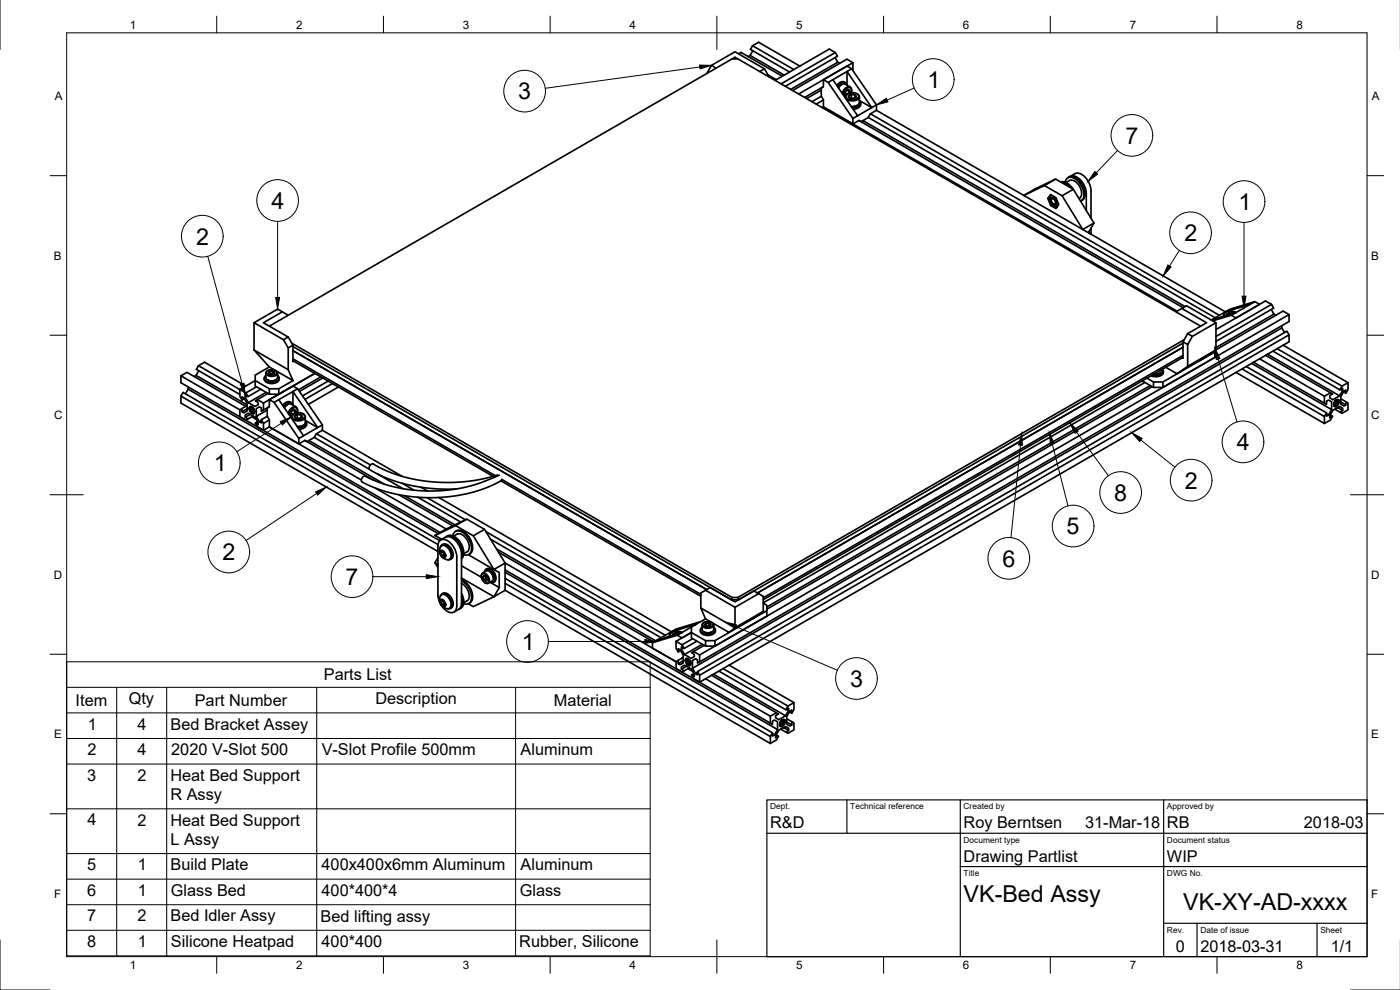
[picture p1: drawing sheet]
<svg xmlns="http://www.w3.org/2000/svg" width="420mm" height="297mm" viewBox="0 0 420 297" stroke-linecap="round" stroke-linejoin="round" font-family="sans-serif">
<!-- layer: Visible -->
<g fill="none" stroke="#000" stroke-width=".5">
<path d="M213.5 19.6l7.1-4.1 8.8 5.1-1.4 .9M219.7 17.7l.9-.5v.5M220.6 17.2l139.7 80.7M221.4 17.7h-1.7l-138.9 80.2M221.6 16.2l.8-.5 12.4 7.2M225.1 16.6l10.3 5.9M225.1 16.6l-.6 .4M225.9 13.7l1.8-1 12.3 7.1M225.9 13.7l12.3 7.2M225.9 13.7l-.7 1.1 11.8 6.8M225.9 15.2l-.8 1.4M250.6 17.3l.8 1.4"/>
<path d="M250.7 15.8l-1.8-1.1-16.3 9.4M250.7 15.8l.6 1.1-15.6 9M250.7 15.8l-16.3 9.4M251.4 18.7l.6 .3M251.4 18.7l-14.1 8.1M256 18.8l-.2 2.2M256 18.8l-16.3 9.4M256 18.8l-1.8-1-16.3 9.4M214.9 20.4l-1.4-.8-1.4 2.5M229.4 20.6l1.4 2.5M230.5 22.5l2.5 1.4M246.5 27l-4.4 2.6"/>
<path d="M246.5 28.9l-2.8 1.6M246.8 26.2h.1M247.1 32.1l8.9 5.1 1.8-1.1 .6 .4 2.2-1.2 .6-1.1 1.8-1.1M247.1 23.9l1.4 .8M247.1 32.1l-.3 .2M247.1 30l-2.1 1.2M247.1 26l-5.6 3.2M247.1 32.1l106.2 61.3M248.5 24.7l1.4-.8 7.5 10.8-1.4 .9zM249.9 23.9l4.3-2.4v4a1.35 1.35 0 0 0-1.3-.8 1.35 1.35 0 0 0-1.2 .9l-.3 .4M252.6 25.3l-1 1M253.4 28.5l.3 .4"/>
<path d="M253.4 28.5l.3 .8M253.6 28l.5 .3M253.7 24.8a1.71 1.71 0 0 0-2.6 .8M253.8 27.5l-.3 .5M254.1 28.4a2.52 2.52 0 0 1 3.6 .3 1.71 1.71 0 0 1-2.4 1.2 1.1 1.1 0 0 1-1.1-.3 1.1 1.1 0 0 1-.1-1.2zM254.2 27.1l.4-.1 .4 .5M254.2 21.5l1.4-.9 7.4 10.9-1.4 .8zM254.2 27.1l.8 .4M254.4 28.1a1.03 1.03 0 0 0-.7 1.1 1.03 1.03 0 0 0 1 .9l1.6 .1a1.15 1.15 0 0 0 1.4-.6 1.15 1.15 0 0 0-.4-1.4l-.2-.1M254.7 28.7l.3 .6M255 27.5l-.2 .4M255 27.5v.4"/>
<path d="M255 27.5a.7 .7 0 0 0-.7-.5 .7 .7 0 0 0-.6 .7l-.3 .8M255.1 26.1l-1.7-1-1.1 .5-.7 .7M255.4 29.5h.6M255.5 28.2l-.8 .5M255.5 28.2l1.1 .2 .3 .6-.4 .4M255.5 28.2v1.3M255.5 28.2l1.1 .2M255.5 27.8a1.02 1.02 0 0 0-.4-1.5 1.02 1.02 0 0 0-1.4 .6l-.8 1.4M255.6 27.2a1.05 1.05 0 0 0-.7-1.2 1.05 1.05 0 0 0-1.3 .6l-.9 1.4M255.6 20.6l-1.4-.8-7.1 4.1v2.1l-.6 .4v2.5l.6 1.1v2.1M255.7 32.4a2.04 2.04 0 0 0 2.6-1.7l-.4-.5 3.7 2.1-4.2 2.4M256 35.6v1.6"/>
<path d="M256.6 28.4v.9M256.6 28.4a.7 .7 0 0 1 .1 .9 .7 .7 0 0 1-.9 .2l-.8-.2M257.3 31.6l-1.8 .4M257.8 36.1l97.3 56.2M257.9 29.1v1.6a2.03 2.03 0 0 1-2.4 1.3M257.9 36.2h.1M258.3 30.9a1.81 1.81 0 0 1-2.2 1.9M259 36.2l96.6 55.8M260.6 35.2l104.1 60.1M261.2 34.1l104.8 60.5M263 33.1l104.8 60.5M263 31.5v1.6"/>
<path d="M307.3 58.6l3.3-1.9 6.2-3 5.3 3.1 6.2 10.1-3.3 2-6.2-10.2-5.3-3zM314.5 59.5l.8 2.1 .5-.2M315 59.2l-.5 .3 .8-1.1 1.6 .9 .8 2.1-.8 1.2-1.6-1M315.1 59.1v.2M315.4 58.6l-.4 .9 .4 1.3 .9 1 1 .2M315.6 59.2a1.53 1.53 0 0 1 1.3 2.3 1.53 1.53 0 0 1-1.3-2.3zM315.6 59.2l-.2 .5 .1 .7M315.7 59.6a1.1 1.1 0 0 1 .9 1.7 1.1 1.1 0 0 1-.9-1.7zM316.1 59.4l.7 .5M316.5 59.6l.1 .1M316.8 53.7l-3.3 2M318.3 54.6a3.4 3.4 0 0 1 3.7 2.2"/>
<path d="M318.5 54.7l1.3 .4 1.4 1.2M319.7 54.6a1.71 1.71 0 0 1 1.2-1.4 1.71 1.71 0 0 1 1.8 .5 5.5 5.5 0 0 1 2.3 6.1l-.7 .6M319.9 54.7a2.49 2.49 0 0 1 4.1 1.2 2.46 2.46 0 0 1-.2 3.7M320.5 53.3a2.85 2.85 0 0 1 3.9 1.5 4.5 4.5 0 0 1 .8 5l-.7 .5M321 53a3.2 3.2 0 0 1 4 1.9l1 2.5v5.8M321.2 52.9a3 3 0 0 1 4.9 .8l.7 1.1 .6 1.8v8.9M322.1 56.8l-3.3 1.9M326.5 54.3l.2 .3M315.5 60.1l.1-.5 .3-.3 1 .7 .3 1.2-.4 .3-.4-.1M315.9 61l.5 .5h.6M316.3 61.3l.1 .1M316.7 61.3h.1"/>
<path d="M316.9 60.7v.6l-.5 .1M316.9 60.7l-.2 .6M316.9 60.7l-.2 .6-.6-.1M317 62.1h.2M326.9 69.4l.1 .6M327.4 68.4v1.9M328.3 66.9l-1.6 3M76.2 96.8v8.2M84.7 93.6l-5.6 3.2 7.4 4.3-1.4 .8-8.9-5.1 7.1-4.1 2.8 1.7v.4M354.7 92.5l-1.4 .9v.4M364.9 96.8v8.2M367.2 94.6v.3"/>
<path d="M367.8 93.6l1.4-.9 7.4-2.2-1.4 .8zM368 93.7l-.2-.1-4.3 2.4 7.4-2.2-1.4 .8-5.5 1.7M368 93.7h-.2a.94 .94 0 0 0-.5 1.2M369.1 93.8v.5M369.1 93.8l-.7 .3-.2 .5M369.1 93.8l1.1 .2M370.2 94h.1M370.2 94l-1.1-.2-.9 .5 .1 .3M370.7 93.7h.2M370.9 93.8a2.58 2.58 0 0 0-3.4 .4v.6M375.2 91.3l-4.3 2.4M376.6 90.5l1.4 .8-7.1 4.1-1.4-.8"/>
<path d="M381.5 92.9l.8 1.4M381.6 91.3l-1.8-1-14.9 8.6M381.6 91.3l.6 1.1-17.3 10M381.6 91.3l-16.7 9.7M382.3 94.3l.6 .3M382.3 94.3l-17.4 10M384.7 97.7v.7M385.5 99.8l-.8-1.4-176.9 102.1v-2.3l1-.6 .5 .4v1l177.6-102.5v-2.1l-176.9 102.1-1.8-1M386.9 94.4l-1.8-1.1-20.2 11.7M54.3 112.8l1.8-1.1 17.7 10.2M54.3 118.9l.6-1.1 77.1 44.4M54.3 112.8l17.7 10.2"/>
<path d="M54.3 112.8v2l77.8 45M54.3 118.9v2l77.1 44.6M54.3 118.9l77.2 44.5M56.5 116.8l-.8 1.4M56.5 116.1v.7M56.5 116.8l75 43.3M58.8 112.6l15.4 8.9M58.8 112.6l-.5 .4M59.6 109.7l1.8-1 12.4 7.1M59.6 109.7l12.4 7.2M59.6 109.7l-.7 1.1 13.1 7.6M59.7 111.2l-.9 1.4"/>
<path d="M72 116.9v2l.6 1.1 .7-.4M72 116.9l1.8 1M73.6 119.2l.9 1.6M73.8 117.9l.6 1.1M76.2 105l4.6 5.1-4.2 2.5v3.2l4.2 2.5v-1.7l-4.2-2.4-4.6 2.7M76.2 105l10.3 5.9 1.4 3.3M77 116.1l-3.2 1.8M77.3 119.9l-.7 .4 .9 .5v.6l-1 .6-2-1.2M77.3 119.9l1.8 1M78.3 116.8l-3.9 2.2-.8-.5v.7l.6-.4M79.3 113.4a2.02 2.02 0 0 0 2.8 1.6l.6-.1a1.36 1.36 0 0 0 1.1-1.5M79.8 111.9v1.4a2.02 2.02 0 0 0 3.5 0v-1.4"/>
<path d="M79.8 112.6a1.08 1.08 0 0 0-.4 1.2 1.08 1.08 0 0 0 1.1 .8 2.44 2.44 0 0 0 3.3-1.3l-.5-.7M79.9 117.7l-5.4 3.1M80.1 111.4a2.05 2.05 0 0 1 3 .2 1.76 1.76 0 0 1-3 .6zM80.3 114l1.5 .3 1-.3M80.4 111.1l-.1 .1a.76 .76 0 0 0-.5 .7 .76 .76 0 0 0 .5 .7l1.5 .3a1.06 1.06 0 0 0 1.1-.3 1.06 1.06 0 0 0 .2-1.1l-.4-.4M80.4 118.1l-3.1 1.8M80.7 111.9l.2-.5 .9-.1 .6 .4-.2 .4M80.7 111.9l.6 .4 .9-.2M80.8 118.3h2.9l10.8-6.3-15.4 8.9M80.8 116.6h2.9v1.7M80.8 110.1l1.6 .9M80.8 119.9l1.5 .8"/>
<path d="M80.9 111.4l.1 .8-.3-.3M80.9 111.4l-.2 .5M81.8 111.3v.9M81.8 111.3l-.9 .1M81.8 111.3l.6 .4-.2 .4M81.8 112.3h-.4M83 111.3l4.9 2.9M83.7 119.9l4.2-2.4v4a1.35 1.35 0 0 0-1.3-.8 1.35 1.35 0 0 0-1.2 .9l-.3 .4M85.1 101.9l1.4 2.5 1.4-.8v4.9l.2-.1M86.5 101.1l1.4 2.5M86.5 104.4v6.5M87.6 103l132.1 76.3"/>
<path d="M87.9 117.5l1.4-.9 7.5 10.9-1.5 .8zM87.9 107.7l60.8 35M87.9 105.2l124.2 71.7M87.9 104l131.6 76M87.9 108.2l60.1 34.7M87.9 114.2l-4.2 2.4M89.3 116.6l-1.4-.8-7.1 4.1v2.1l-.6 .4v2.5l.6 1.1M96.3 113.1l-6.8 3.9M96.9 113.4l-7 4M98.5 114.3l-7.7 4.5M99.8 115.1l-8.3 4.7M101.6 116.1l-9.1 5.2"/>
<path d="M343.6 114.7l-114.5 66.2M344.2 113.5l2 1.1M345.2 115.7l-115.1 66.4M345.8 116l-115.7 66.8M346.2 116.2v-1.6h2.8v1.6M348.1 111.9l-.9 .4-.9-.1M348.6 110.9a1.54 1.54 0 0 1-2.2 1.3M348.9 110.8a1.05 1.05 0 0 1-.8 1.7l-1.4 .2-.9-.2M349.1 111.4a1.79 1.79 0 0 1-2.2 1.6l-1.5-.3M349.9 110.2l3.4 2-4.3 2.4M355 106.6l-125.9 72.8M355 104.2l-127.7 73.7"/>
<path d="M355 107.2l-125.9 72.7M355 102.6v4.9l-.2-.2M355.4 101.9l-134 77.4 .2 .7 133.4-77M356.4 100.1l1.5 .8-1.5 2.5-1.4-.8zM356.4 100.1l5.7-3.3-7.4-4.3 1.4-.8 8.8 5.1-7 4.1M356.4 103.4v6.5M364.6 105.2v2.1l-15.6 8.9h-2.8l-3.4-1.9M364.6 105.6l-4.3 2.5 4.6-3.1-8.5 4.9-3.1 2.3 7-4.1M370.9 111.7l26.6 15.4v-2.1M372.7 110.7l24.8 14.3 .6-1.1M374 110l24.1 13.9v1l.6-.4M375.6 109l24 13.9v-2.3l-.9-.6-.6 .4v.9l-.6-.3"/>
<path d="M376.2 108.7l21.3 12.3v-2.1M378 107.7l19.5 11.2M379.8 106.6l20.1 11.6-.8 .5v.7l.9 .5 2-1.1M380.4 106.3l21.6 12.5M382 105.4l20.1 11.6M383.3 104.6l19.4 11.3M385.1 103.6l19.5 11.2v2.1l-.7 1.1M386.9 100.5l-.7-1.1-176.9 102.1v1l-.5-.4 .5-.3M399.3 117.9l-1.8 1M401.1 120l-.2 .8-.6 .6M401.3 119.9l-.2 1-.8 .7 .8-.6 .2-1.1M401.5 120l.1 .5-.2 .6-.6 .6h-.5"/>
<path d="M402.4 116.8l.6 .3v-.6l-.9 .5M402.4 119.6l2.2 1.3v2.1l-1.9 1-.6-.3M402.7 115.9l-.6 1.1M403 117.1l-1 1.7M403.2 117.6l.7 .4v-1l-.6 .3-.9 1.7v2.3l.9 .5 .6-.3M404.6 114.8l-1.9 1.1M72.6 122.6l-.6 .3v2.1l1.8 1.1 2.2-1.3M72.6 120v-.9l.6 .3 1 1.6v2.3l-1 .6-.6-.3 1.6-.9M73.6 125.2v-.7l.9-.5 2 1.2 1 1.6v.7l-.9-.5 .7-.5M74.2 121.7l-1.6 .9v1M74.8 122.5l.5 1.2 .9 .4M75 122.1h.5l.6 .5 .3 .8-.4 .5-.8-.7-.1-1.1 .2 1.2 .5 .4 .4 .1"/>
<path d="M75 122.1h.7l.6 .9a.89 .89 0 0 1-.4 1.1l-.8-.6-.3-1M75 122.1l-.2 .4M75.1 122.3l.2 .9 .6 .6M75.1 124.3l-1.5 .9 .8 .5M75.4 122.2l.2 .8 .5 .6M75.4 122l.1 1 .8 .7M75.4 122l.2 1.1 .7 .6M75.6 125l1.3 .8M75.6 122.1l.2 .8 .6 .6M75.6 122.1l.8 1.3-.5-.5zM75.9 122.4l.4 .7M76 122.5l.3 .5"/>
<path d="M76.6 127l.7 1.1 1.8 1 1.7-1M78.4 125.9v1l-.5-.3 .5-.4M79.1 120.9v2.1M80.2 123l-3.3 1.9 1 1.7M80.2 124.9l-1.8 1 .7 1.1M80.5 122.2h.1M80.8 128.1l8.9 5.1 1.8-1.1 .7 .4 2.1-1.2 .6-1.1 1.9-1.1M80.8 126l-1.7 1v2.1M80.8 122l-2.4 1.4v-1l-.5-.3-1 .5v2.3M80.8 126v2.1M80.8 128.1l27.6 15.9M82.3 120.7l1.4-.8 7.4 10.8-1.4 .9z"/>
<path d="M86.3 121.4l-1 .9M87 120.6h-1l-1.2 1M87 120.6l.4 .2M87.1 124.5l.3 .4M87.1 124.5l.3 .5M87.3 124l.5 .3M87.4 125.1v.2M87.5 123.5l-.3 .5M87.8 124.4a2.52 2.52 0 0 1 3.6 .3 1.71 1.71 0 0 1-2.4 1.2 1.1 1.1 0 0 1-1.1-.3 1.1 1.1 0 0 1-.1-1.2zM87.9 123.1l.5-.1 .4 .5M88 123.1l.8 .4M88.2 124.1a1.03 1.03 0 0 0-.8 1.1 1.03 1.03 0 0 0 1.1 .9l1.5 .1a1.15 1.15 0 0 0 1.4-.6 1.15 1.15 0 0 0-.4-1.4l-.1-.1"/>
<path d="M88.4 124.7l.3 .6M88.8 123.5l-.3 .4M88.8 123.5l-.1 .4M88.8 123.5a.7 .7 0 0 0-.8-.5 .7 .7 0 0 0-.6 .7l-.3 .8M88.9 122.1l-1.8-1-1.1 .5-.7 .8M89.1 125.5h.6M89.2 124.2l-.8 .5M89.2 124.2l1.1 .2 .3 .7-.3 .3M89.2 124.2v1.3M89.2 124.2l1.1 .2M89.2 123.8a1.02 1.02 0 0 0-.4-1.5 1.02 1.02 0 0 0-1.4 .6l-.7 1.4M89.3 123.2a1.05 1.05 0 0 0-.7-1.2 1.05 1.05 0 0 0-1.3 .6l-.9 1.4"/>
<path d="M89.5 128.4a2.04 2.04 0 0 0 2.5-1.7l-.4-.5 3.7 2.1-4.2 2.4M89.7 131.6v1.6M90.3 124.4v.9M90.3 124.4a.7 .7 0 0 1 .1 .9 .7 .7 0 0 1-.9 .2l-.8-.2M91.5 132.2l20.7 11.9M91.6 125.1v1.6a2.11 2.11 0 0 1-2.4 1.3l1.8-.4M91.7 132.2h-.1M92 126.9a1.81 1.81 0 0 1-2.2 1.9M92.7 132.2l22.7 13.1M94.3 131.2l16.5 9.6M95 130.1l16.2 9.4M96.8 129.1l23.9 13.8"/>
<path d="M96.8 127.5v1.6M399.2 124.5l.7 .4-.6 1.1-1.8 1.1M399.6 122.9l-.9 1.6-.6-.3M400.5 120.6l.6-.6 .5 .2-.3 1.1-.5 .4-.5 .1M400.5 120.6l-.2 .8M400.6 122.8l1.5 .9 .9-.5M400.7 120.3l-.3 .5M400.8 120.2l-.5 .7M401.1 120l-.3 .7-.5 .6 .7-1.3M401.3 120.1l-.2 .8-.6 .6M401.4 122.3l1.6 .9v-.7l-1-.6-2 1.2-.9 1.6v.7l.8-.5M401.6 120.3l-.2 .8-.6 .6"/>
<path d="M401.9 120.1l-.3 1.1-.9 .8M401.9 120.1l-.7-.2-.7 .7M401.9 120.1l-.1 .9-.5 .8-.8 .2-.2-.6M403.9 120.5v1l-1.5-.9M112.6 146.4l21.3 12.3M113.4 142.2l7.6 4.4M119.7 148.4l16.2 9.4M120.7 145l3.6 2.1M121.4 148.7l15.1 8.8M125.4 149.2l12.9 7.4M126.3 146.2l2 1.1M128.2 149.3l11.5 6.7"/>
<path d="M131.7 149.3l69.8 40.3M133.9 158.7l6.2-2.9 5.3 3 6.2 10.1M133.9 158.7l-3.4 2M136.7 159.4a2.85 2.85 0 0 1 3.9 1.5 4.5 4.5 0 0 1 .8 5l-.7 .5M140.1 155.8l-3.4 1.9M145.4 158.8l-3.4 2M145.8 159.5l53.9 31.1M149.4 142.5l-4.4 1.2-4.9 .8-4.7 .3-5.1-.2-5-.6-4.4-1-4.1-1.4-3.9-1.9a1.14 1.14 0 0 0-1.2-.5 1.14 1.14 0 0 0-.9 .9 1.34 1.34 0 0 0 1.1 1.4l5.1 2.3 6.3 1.8 6.5 1 7.1 .1M149.8 142.6l-5.5 2.2-4.1 1.2-4.9 .9-5.2 .4-5.4-.2-5.1-.7-4.9-1.4-4.2-1.7a1.08 1.08 0 0 0-1.6-.2 1.08 1.08 0 0 0 0 1.6l4.6 2.1 5.2 1.4 5.5 .9 5.6 .2 5.8-.4 5.3-1 4.9-1.5 4.5-2.1M150.3 144.3l60 34.6M150.4 144.3h-.1M150.5 143.8l59.8 34.5"/>
<path d="M150.6 143.9l-.2 .4M130.5 160.7l6.2-3 5.3 3.1 6.2 10.1 3.4-2M130.5 160.7l2.1 1.1M130.5 168.8l.9 .5M130.5 168.8l.9 1.5M131.4 167.3l-.9 1.5M132.1 161.6v.5M132.2 178.8a1.25 1.25 0 0 1 1.1-.7 1.25 1.25 0 0 1 1.1 .7 2.9 2.9 0 0 1 .8 3.7l-.8 .1M132.2 164.1a1.25 1.25 0 0 1 1.1-.7 1.25 1.25 0 0 1 1.1 .7 2.9 2.9 0 0 1 .8 3.7l-.8 .1M132.3 162a3 3 0 0 1 4.9 .8l1 1.7 .3 1.8-.1 15.6a2.9 2.9 0 0 1-2.1 1.7M132.3 165.2a1.44 1.44 0 0 1 1.2 2.1 1.44 1.44 0 0 1-1.2-2.1zM132.3 179.9a1.44 1.44 0 0 1 1.2 2.1 1.44 1.44 0 0 1-1.2-2.1z"/>
<path d="M132.3 165.9v-.2a.81 .81 0 0 1 .9 0 .81 .81 0 0 1 .3 .9M132.3 165.9l.3 .8M132.4 163.8a2.4 2.4 0 0 1 2.9 2.2 1.28 1.28 0 0 1-.2 1.7 1.28 1.28 0 0 1-1.7 0 2.59 2.59 0 0 1-1-3.9zM132.4 178.5a2.4 2.4 0 0 1 2.9 2.2 1.28 1.28 0 0 1-.2 1.7 1.28 1.28 0 0 1-1.7 0 2.59 2.59 0 0 1-1-3.9zM132.5 163.7a2.19 2.19 0 0 1 2.8 1.9l.2 .5a1.41 1.41 0 0 1-.6 1.7M132.5 178.4a2.19 2.19 0 0 1 2.8 1.9l.2 .5a1.41 1.41 0 0 1-.6 1.7M132.6 166.7l.6 .3M132.6 163.5a1.7 1.7 0 0 1 2.5 .7l.7 1.1a1.7 1.7 0 0 1-.7 2.6M132.9 165.5l-.6 .4M132.9 165.6l-.3-.1-.3 .4 .3 .8M133 178l-.4 .2M133 178a2.89 2.89 0 0 1 3 3.2 1.3 1.3 0 0 1-.9 1.4"/>
<path d="M133 165.6l.5 .8M133.3 166.3l-.7 .4M133.5 166.6l-.3 .4M133.9 161.1a2.54 2.54 0 0 1 3.2 .9 5.1 5.1 0 0 1 1.4 5.5M134 161a2.37 2.37 0 0 1 3.2 .6 5.2 5.2 0 0 1 1.6 5.7l-.3 .3M135.9 160.7a1.7 1.7 0 0 1 1.1-1.4 1.7 1.7 0 0 1 1.8 .4 5.8 5.8 0 0 1 2.5 5.9 1.53 1.53 0 0 1-2.1 .8M136.2 160.8a2.49 2.49 0 0 1 4 1.2 2.49 2.49 0 0 1-1 4.1M138.5 169.8l6 3.4M138.5 173.4l9.7 5.6M138.5 173.9a5.6 5.6 0 0 1 3.1 6.3l-.9 .9M138.5 174.3a5.8 5.8 0 0 1 2.9 5.9 1.53 1.53 0 0 1-2.2 .9M138.5 178a3.6 3.6 0 0 1-.1 4.4l-.4 .2"/>
<path d="M138.5 179l.3 1.4a2.15 2.15 0 0 1-1 2.3M138.5 175a4.1 4.1 0 0 1 2 5l-1.3 .8M140.6 166.4l9.2 5.4v4.5M144.4 172.9v-.1a.76 .76 0 0 1 .4-.8 .76 .76 0 0 1 .9 .1l1 1.1a1.06 1.06 0 0 1 .3 1.2 1.06 1.06 0 0 1-.9 .7l-.6-.2M144.6 172.3a1.76 1.76 0 0 1 2 2.3 .95 .95 0 0 1-1 .4 .95 .95 0 0 1-.7-.8l-.5-1.3zM144.8 172l1.2-.7a2.02 2.02 0 0 1 1.7 3l-1.2 .7M144.9 173.2l.3 .8M145.2 172.8l.4 .1-.7 .3M145.2 172.8l-.3 .4 .3 .8 .7 .4 .3-.5M145.2 172.8l.7 .3 .3 .8M145.2 172.8l-.3 .4M145.4 171.6a1.08 1.08 0 0 1 .8-.9 1.08 1.08 0 0 1 1.2 .6 2.44 2.44 0 0 1 .6 3.5l-.9-.1"/>
<path d="M145.8 170.8a2.02 2.02 0 0 1 2.9 1.7l.1 .5a1.36 1.36 0 0 1-.7 1.7M145.9 173.2l.2 .4M146 173.5l-.8 .5M146.2 173.9l-.3 .5-.7-.4M146.8 171.4l1.1 1.1 .2 1M147.1 174.7l2.7 1.6-1.6 2.7M147.2 161.8l51.2 29.5M148.2 179l-6.2 3-1.4-.8M149 164.7l47.8 27.6M149.6 165.7l46.6 26.9M151.6 173.6l80.2 46.3v1l.6-.4-.6-.3M151.6 168.9l51.3 29.7"/>
<path d="M151.6 171l79.6 46M151.6 171.7l81.8 47.2M151.6 175l79.6 46M151.6 177.1l79.6 46M151.6 168.9v8.2M151.6 177.1l-3.4 1.9M211.7 177.1l-1.4 .8v4.5M221.4 179.3h-1.7l-.2 .7h2.1M227.7 178.1l-7.1 4.1-8.9-5.1 1.5-.8 7.4 4.3 5.6-3.3 2.9 1.6v4.5l-3.2 2.3-7.1 4.1 1.8-1.5-10.3-5.9 1.4 3.3M132.2 181.2l-.6-1.4-.2-1.3v-14.7a1.85 1.85 0 0 1 1.2-2 1.85 1.85 0 0 1 2.2 .8l1.5 1.7 .7 2.1 .1 15.4a1.77 1.77 0 0 1-1 1.9 1.77 1.77 0 0 1-2.1-.4l-1.6-1.8M132.3 180.6v-.2a.81 .81 0 0 1 .9 0 .81 .81 0 0 1 .3 .9M132.3 180.6l.3 .8"/>
<path d="M132.6 181.4l.6 .3M132.9 180.3l-.6 .3M132.9 180.3l-.3-.1-.3 .4 .3 .8M133 180.3l.5 .8M133.3 181l-.7 .4M133.5 181.3l-.3 .4M195.8 192.8l1.4-.8 7.5-2.2-1.5 .8zM195.8 192.8v1.7M200.9 190.6v.3M201.7 189.7l-.2-.1-4.3 2.4M201.7 189.7l-.1 .1a.94 .94 0 0 0-.6 1.1M202.8 189.8v.5"/>
<path d="M202.8 189.8l-.7 .3-.2 .5M202.8 189.8l1.1 .2M202.9 192.4v2.1l.6 1.1 .7-.4M202.9 192.4l1.8 1.1M203.5 198.1l-.6 .4v2.1l1.8 1 2.2-1.2M203.5 195.6v-1l.6 .4 1 1.6v2.3l-1 .6-.6-.4 1.6-.9M203.9 190h.1M203.9 190l-1.1-.2-.8 .5v.3M204.4 189.7l.2 .1M204.5 194.8l.9 1.6M204.6 189.8h.1M204.6 189.8a2.58 2.58 0 0 0-3.4 .4l.1 .6"/>
<path d="M204.7 197.5l.4-.2-1.6 .8v1M204.7 197.5h.1M204.7 193.5l.6 1.1M205.7 198.1l.5 1.2 .9 .3M205.9 197.6l.7 .1 .6 .9a.88 .88 0 0 1-.4 1.1l-.8-.6-.3-1M205.9 197.6l-.2 .5M206 197.9l.2 .8 .6 .7M206 199.9l-1.5 .9 .8 .5M206.1 197.6l-.2 .5 .3 .7 .5 .5 .4 .1 .2-.5-.3-.7-.6-.5-.5-.1M206.1 197.6l.1 1.1 .4 .6 .5 .1M206.3 197.8l.2 .8 .5 .6M206.3 197.6l.2 1.1 .7 .5"/>
<path d="M206.5 197.7l.3 .8 .5 .5-.5-.5-.3-.8 .8 1.3M206.9 198l.3 .6M206.9 198.1l.3 .4M207.5 189.8l-2.8 1.6-1.5-.8M207.5 188.1l-2.8 1.7M207.5 188.1v1.7M207.5 189.8l-4.6 2.6M207.9 191.6l-3.2 1.9M208.2 195.5l-.7 .3 .9 .5v.7l-1 .5-2-1.1M209.2 192.4l-3.9 2.2-.8-.5v.7l.6-.4M210 196.5v2.1M210.2 189a2.02 2.02 0 0 0 2.8 1.6l.6-.1a1.36 1.36 0 0 0 1.1-1.5"/>
<path d="M210.3 186.5l-7.4 2.3-1.4 .8 7.4-2.3M210.7 187.5v1.4a2.02 2.02 0 0 0 3.5 0v-1.4M210.7 188.2a1.08 1.08 0 0 0-.4 1.2 1.08 1.08 0 0 0 1.1 .7 2.44 2.44 0 0 0 3.3-1.2l-.5-.7M210.8 193.3l-5.4 3.1M211 187a2.05 2.05 0 0 1 3 .2 1.76 1.76 0 0 1-3 .6zM211.2 189.6l1.5 .3 1-.3M211.3 186.7l-.1 .1a.76 .76 0 0 0-.5 .7 .76 .76 0 0 0 .5 .7l1.5 .3a1.06 1.06 0 0 0 1.1-.3 1.06 1.06 0 0 0 .2-1.1l-.4-.4M211.3 193.6l-3.1 1.9M211.6 187.5l.3 .2M211.6 187.5l.2-.5 .9-.1 .6 .3-.2 .5M211.6 187.5l.6 .3 .9-.1M211.7 192.2h2.9v1.7h-2.9z"/>
<path d="M211.7 192.2l-4.2-2.4v1.6l4.2 2.5M211.8 187v.7M211.8 187l-.2 .5M212.7 186.9l-.9 .1M212.7 186.9l.6 .3-.2 .5M212.7 186.9v.9M212.7 187.8l-.4 .1M213.3 186.6l-1.6-.9-4.2 2.4M213.9 186.9l4.9 2.9-4.2 2.4M218.8 199.6l19.5 11.2v2.1l-.7 1.1M220.6 182.2v6.1l8.5-4.9M229.1 181l1 .6v3.3l-15.5 9"/>
<path d="M230.1 183.2l-4.2 2.5M204.5 200.8v-.7l.9-.5 2 1.1 1 1.7v.6l-.9-.5 .7-.4M206.5 200.6l1.3 .8M207.8 200.5l1 1.6M209.3 201.5l.7 1.1 176.9-102.1v2.1l-176.9 102.1-1.8-1.1-.7-1.1M210 202.6v2.1M211.7 203.7l19.5 11.2M213.5 202.6l20.1 11.6-.8 .5v.7l.9 .5 2-1.1M214.1 202.3l21.6 12.5M215.7 201.4l20.1 11.6M217 200.6l19.5 11.3M231.2 217l.6 .3v-.9l.6-.4 1 .6v2.3"/>
<path d="M231.2 214.9v2.1M231.8 219.9l-.6 1.1M233 213.9l-1.8 1M233.4 218.9l-1 1.6M234.2 216.6l-.2 .8M234.3 218.8l1.5 .9 .9-.5M234.4 216.3l-.3 .5M234.5 216.2l-.4 .7M234.8 216l-.2 .7-.6 .6M234.8 216l-.2 .8-.6 .6M235 215.9l-.2 1.1-.8 .6M235 215.9l-.1 1.1-.9 .6"/>
<path d="M235.1 216.1l-.3 .8-.6 .6M235.2 218.3l1.5 .9v-.7l-1-.5-2 1.1-.9 1.6v.7l.8-.5M235.2 216l.1 .4-.1 .6-.6 .6-.6 .1 .2 .1 .9-.6 .2-1-.5-.2-.6 .6M235.3 216.3l-.2 .8-.6 .6M235.6 216.1l-.1 .9-.5 .8-.7 .2-.3-.6M235.6 216.1l-.3 1.2-.9 .7M235.6 216.1l-.7-.2-.7 .7M236.1 212.8l.6 .3v-.6l-.9 .5M236.1 215.7l2.2 1.2v2.1l-1.8 1-.7-.3M236.5 211.9l-.7 1.1M236.7 213.1l-1 1.7M236.9 213.6l.7 .4v-1l-.5 .4-1 1.6v2.3l1 .5 .5-.3"/>
<path d="M237.6 216.5v1l-1.5-.9M238.3 210.8l-1.8 1.1M231.2 221v2.1M232.9 220.5l.7 .4-.6 1.1-1.8 1.1"/>
</g>
<!-- layer: Border -->
<g fill="none" stroke="#000" stroke-width=".3">
<path d="M0 -.1v15M20 9.9h390.3v277.1h-390.3zM65 4.8v5.1M115.1 4.8v5.1M165.1 4.8v5.1M215.1 4.8v10.1M265.2 4.8v5.1M315.2 4.8v5.1M365.2 4.8v5.1M15 52.7h5M410.3 52.7h5M15 100.6h5"/>
<path d="M410.3 100.6h5M15 148.4h10M405.3 148.4h10M15 196.3h5M410.3 196.3h5M15 244.2h5M410.3 244.2h5M0 282v15h15M65 287v5M115.1 287v5M165.1 287v5M215.1 282v10"/>
<path d="M265.2 287v5M315.2 287v5M365.2 287v5M405.3 297h14.9"/>
</g>
<!-- layer: TitleBlock -->
<path d="M230.2 240h180.1v47h-180.1zM230.2 250h180.1M254.2 240v10M288.2 240v47M349.2 240v47M288.2 260h122.1M349.2 277h61.1M359.2 277v10M395.3 277v10" fill="none" stroke="#000" stroke-width=".35"/>
<!-- layer: BOM -->
<g fill="none" stroke="#000" stroke-width=".3">
<path d="M210 20.1l-46.4 6.4M274.4 26.4l-8.2 3.6M335.4 45.1l-6.4 6.8M62.3 76.9l10.4 38.2M83.3 66.4v22.8M353.9 75.1l-2.9 4.7M373.4 66.7v22.2M365.6 107.8l5.6 18.8M84.4 127l-13.3 8.5M306.3 133.6l-2.9 27.7M315.8 133.2l4.7 18.6M323.1 129.7l9.5 13"/>
<path d="M342.4 132l10.2 8.2M95 148.1l-21.1 14.1M111.9 173h16M20 198.6h175.1v88.2h-175.1zM164.6 192.5h28.9M220.8 188l30.5 13.1M20 206.2h175.1M20 213.9h175.1M35 206.2v80.6M50 206.2v80.6M95.1 206.2v80.6M154.7 206.2v80.6"/>
<path d="M20 221.6h175.1M20 229.2h175.1M20 242.7h175.1M20 256.1h175.1M20 263.8h175.1M20 271.5h175.1M20 279.1h175.1"/>
<circle cx="157.4" cy="27.3" r="6.3"/>
<circle cx="280.1" cy="23.9" r="6.3"/>
<circle cx="339.7" cy="40.6" r="6.3"/>
<circle cx="60.7" cy="70.9" r="6.3"/>
<circle cx="83.3" cy="60.2" r="6.3"/>
<circle cx="357.3" cy="69.8" r="6.3"/>
<circle cx="373.4" cy="60.5" r="6.3"/>
<circle cx="65.8" cy="138.9" r="6.3"/>
<circle cx="373" cy="132.6" r="6.3"/>
<circle cx="322.1" cy="157.8" r="6.3"/>
<circle cx="336.3" cy="147.8" r="6.3"/>
<circle cx="357.5" cy="144.1" r="6.3"/>
<circle cx="68.7" cy="165.6" r="6.3"/>
<circle cx="105.7" cy="173" r="6.3"/>
<circle cx="302.8" cy="167.5" r="6.3"/>
<circle cx="158.3" cy="192.5" r="6.3"/>
<circle cx="257" cy="203.6" r="6.3"/>
</g>
<g fill="#000" stroke="#000" stroke-width=".3">
<path d="M210 19.5l3.5 .1-3.4 1.1zM263 31.5l3-2 .5 1.1zM328.6 51.4l.8 .9-2.8 2.1zM82.7 89.2h1.2l-.6 3.5zM350.5 79.5l1 .6-2.4 2.7zM372.8 88.9h1.1l-.5 3.5zM72.1 115.3l1.1-.3 .4 3.5zM364.6 104.4l1.5 3.2-1.1 .3zM84.1 126.5l3.3-1.4-2.7 2.4zM306.6 130.1l.3 3.5-1.2-.1zM314.9 129.8l1.5 3.2-1.2 .3zM321 126.8l2.6 2.5-1 .7z"/>
<path d="M339.6 129.8l3.1 1.7-.7 1zM94.7 147.6l3.2-1.5-2.6 2.5zM127.9 172.4l3.5 .6-3.5 .6zM193.5 191.9l3.5 .6-3.5 .6zM217.6 186.6l3.4 .9-.4 1z"/>
</g>
<g font-size="7">
<text x="155.5" y="29.8">3</text>
<text x="278.4" y="26.4">1</text>
<text x="337.7" y="43.1">7</text>
<text x="81.5" y="62.7">4</text>
<text x="371.7" y="63">1</text>
<text x="58.9" y="73.4">2</text>
<text x="355.4" y="72.4">2</text>
<text x="371.2" y="135.1">4</text>
<text x="64.1" y="141.4">1</text>
<text x="355.6" y="146.6">2</text>
<text x="334.4" y="150.3">8</text>
<text x="320.1" y="160.3">5</text>
<text x="66.8" y="168.1">2</text>
<text x="300.8" y="170">6</text>
<text x="103.7" y="175.5">7</text>
<text x="156.6" y="195">1</text>
<text x="255.1" y="206.1">3</text>
<text x="289.2" y="270.5">VK-Bed Assy</text>
<text x="355.1" y="272.9">VK-XY-AD-xxxx</text>
</g>
<g font-size="4.9">
<text x="97.2" y="204.1">Parts List</text>
<text x="22.7" y="211.8">Item</text>
<text x="38.6" y="211.3">Qty</text>
<text x="58.5" y="211.8">Part Number</text>
<text x="112.6" y="211.3">Description</text>
<text x="166.2" y="211.8">Material</text>
<text x="26.3" y="218.9">1</text>
<text x="41.3" y="218.9">4</text>
<text x="51.2" y="218.9">Bed Bracket Assey</text>
<text x="26.2" y="226.6">2</text>
<text x="41.3" y="226.6">4</text>
<text x="51.4" y="226.6">2020 V-Slot 500</text>
<text x="96.5" y="226.6">V-Slot Profile 500mm</text>
<text x="156.2" y="226.6">Aluminum</text>
<text x="26.2" y="234.3">3</text>
<text x="41.2" y="234.3">2</text>
<text x="51.1" y="234.3">Heat Bed Support</text>
<text x="51.1" y="240.1">R Assy</text>
<text x="26.2" y="247.7">4</text>
<text x="41.2" y="247.7">2</text>
<text x="51.1" y="247.7">Heat Bed Support</text>
<text x="231.2" y="248.5">R&amp;D</text>
<text x="289.2" y="248.5">Roy Berntsen</text>
<text x="325.7" y="248.5">31-Mar-18</text>
<text x="350.2" y="248.5">RB</text>
<text x="391.3" y="248.5">2018-03</text>
<text x="51.2" y="253.6">L Assy</text>
<text x="26.2" y="261.1">5</text>
<text x="41.3" y="261.1">1</text>
<text x="51.2" y="261.1">Build Plate</text>
<text x="96.5" y="261.1">400x400x6mm Aluminum</text>
<text x="156.2" y="261.1">Aluminum</text>
<text x="289.2" y="258.5">Drawing Partlist</text>
<text x="350.2" y="258.5">WIP</text>
<text x="26.2" y="268.8">6</text>
<text x="41.3" y="268.8">1</text>
<text x="51.3" y="268.8">Glass Bed</text>
<text x="96.5" y="268.8">400*400*4</text>
<text x="156" y="268.8">Glass</text>
<text x="26.2" y="276.5">7</text>
<text x="41.2" y="276.5">2</text>
<text x="51.2" y="276.5">Bed Idler Assy</text>
<text x="96.2" y="276.5">Bed lifting assy</text>
<text x="26.2" y="284.1">8</text>
<text x="41.3" y="284.1">1</text>
<text x="51.3" y="284.2">Silicone Heatpad</text>
<text x="96.5" y="284.1">400*400</text>
<text x="155.9" y="284.2">Rubber, Silicone</text>
<text x="352.9" y="285.7">0</text>
<text x="360.2" y="285.5">2018-03-31</text>
<text x="399.4" y="285.7">1/1</text>
</g>
<g font-size="3.5">
<text x="39" y="8.6">1</text>
<text x="88.9" y="8.6">2</text>
<text x="138.9" y="8.6">3</text>
<text x="188.9" y="8.6">4</text>
<text x="239" y="8.6">5</text>
<text x="288.9" y="8.6">6</text>
<text x="339" y="8.6">7</text>
<text x="389.1" y="8.6">8</text>
<text x="16.4" y="30">A</text>
<text x="411.7" y="30">A</text>
<text x="16.2" y="77.9">B</text>
<text x="411.5" y="77.9">B</text>
<text x="16.3" y="125.8">C</text>
<text x="411.5" y="125.8">C</text>
<text x="16.2" y="173.6">D</text>
<text x="411.5" y="173.6">D</text>
<text x="16.3" y="221.5">E</text>
<text x="411.5" y="221.5">E</text>
<text x="16.3" y="269.4">F</text>
<text x="411.5" y="269.4">F</text>
<text x="39" y="290.8">1</text>
<text x="88.9" y="290.8">2</text>
<text x="138.9" y="290.8">3</text>
<text x="188.9" y="290.8">4</text>
<text x="239" y="290.8">5</text>
<text x="288.9" y="290.8">6</text>
<text x="339" y="290.8">7</text>
<text x="389.1" y="290.8">8</text>
</g>
<g font-size="2.5">
<text x="231.2" y="242.8">Dept.</text>
<text x="255.2" y="242.8">Technical reference</text>
<text x="289.2" y="242.8">Created by</text>
<text x="350.2" y="242.8">Approved by</text>
<text x="289.2" y="252.8">Document type</text>
<text x="350.2" y="252.8">Document status</text>
<text x="289.2" y="262.8">Title</text>
<text x="350.2" y="262.8">DWG No.</text>
<text x="350.2" y="279.8">Rev.</text>
<text x="360.2" y="279.8">Date of issue</text>
<text x="396.3" y="279.8">Sheet</text>
</g>
</svg>
